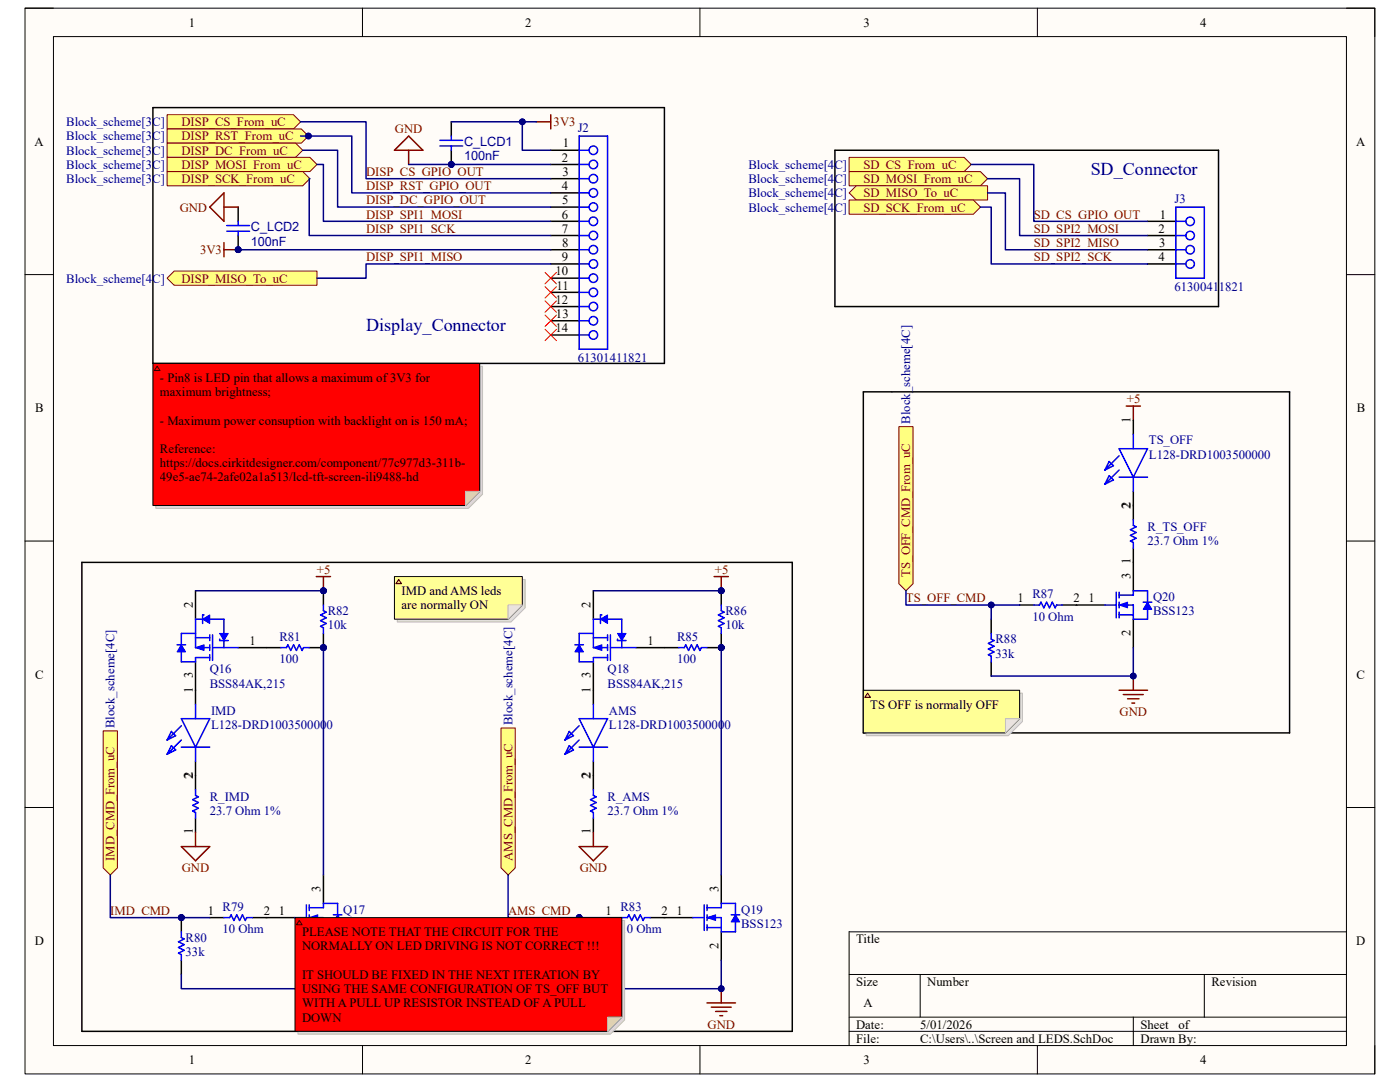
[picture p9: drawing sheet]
<svg xmlns="http://www.w3.org/2000/svg" width="279mm" height="216mm" viewBox="0 0 279 216" stroke-linecap="round" stroke-linejoin="round" font-family="sans-serif">
<path d="M5 1.6h269.4v212.7h-269.4z" fill-rule="evenodd" fill="#fffcf8"/>
<path d="M5 1.6h269.4v212.7h-269.4z" fill="none" stroke="#000" stroke-width=".2"/>
<path d="M10.7 7.3h258v201.3h-258z" fill-rule="evenodd" fill="#fffcf8"/>
<g fill="none" stroke="#000" stroke-width=".2">
<path d="M5 1.6h5.7M10.7 7.3h258v201.3h-258zM72.3 1.6v5.7M139.7 1.6v5.7M207 1.6v5.7M268.7 1.6h5.7v5.7M5 54.8h5.7M268.7 54.8h5.7M5 108h5.7M268.7 108h5.7M5 161.1h5.7M268.7 161.1h5.7"/>
<path d="M169.5 194.4h99.2M183.6 194.4v8.6M240.3 194.4v8.6M268.7 185.9h-99.2v22.7M72.3 208.6v5.7M139.7 208.6v5.7M169.5 203h99.2M169.5 205.8h99.2M207 208.6v5.7M226.2 203v5.6M274.4 208.6v5.7"/>
</g>
<path d="M64.5 174.6v5.7M53.2 183.1h5.7M64.5 185.9v5.7" fill="none" stroke="#000" stroke-width=".3"/>
<path d="M58.9 183.1h2.2M61.1 180.6v5.1M61.7 181.1h2.8M61.7 183.1h2.8v2.8M61.7 185.1h2.8M61.7 180.6v1.1M61.7 182.5v1.2M61.7 184.5v1.2" fill="none" stroke="#00f" stroke-width=".3"/>
<path d="M61.7 183.1l1.7-.6v1.2z" fill="#00f"/>
<path d="M61.7 183.1l1.7-.6v1.2z" fill="none" stroke="#00f" stroke-width=".2"/>
<path d="M64.5 181.1v-.8h2.9v2.2M67.4 184v1.9h-2.9" fill="none" stroke="#00f" stroke-width=".3"/>
<path d="M67.4 182.5l.8 1.5h-1.7z" fill="#00f"/>
<path d="M67.4 182.5l.8 1.5h-1.7z" fill="none" stroke="#00f" stroke-width=".2"/>
<path d="M66.5 182.5h1.7" fill="none" stroke="#00f" stroke-width=".3"/>
<circle cx="36.2" cy="183.1" r=".57" fill="#000080"/>
<circle cx="36.2" cy="183.1" r=".57" fill="none" stroke="#000080" stroke-width=".2"/>
<path d="M36.2 183.1v2.8" fill="none" stroke="#000" stroke-width=".3"/>
<circle cx="36.2" cy="183.1" r=".57" fill="#000080"/>
<circle cx="36.2" cy="183.1" r=".57" fill="none" stroke="#000080" stroke-width=".2"/>
<path d="M36.2 191.6v2.8" fill="none" stroke="#000" stroke-width=".3"/>
<path d="M36.2 185.9v1.2l.6 .3-1.2 .5 1.2 .6-1.2 .6 1.2 .5-1.2 .6 .6 .3v1.1" fill="none" stroke="#00f" stroke-width=".3"/>
<path d="M64.5 197.3v2.8M61.7 200.1h5.7M62.6 201h3.9M63.4 201.8h2.3M64.3 202.7h.5" fill="none" stroke="#800000" stroke-width=".3"/>
<circle cx="64.5" cy="197.3" r=".57" fill="#000080"/>
<circle cx="64.5" cy="197.3" r=".57" fill="none" stroke="#000080" stroke-width=".2"/>
<circle cx="64.5" cy="129.2" r=".57" fill="#000080"/>
<circle cx="64.5" cy="129.2" r=".57" fill="none" stroke="#000080" stroke-width=".2"/>
<path d="M61.7 129.2h2.8" fill="none" stroke="#000" stroke-width=".3"/>
<circle cx="64.5" cy="129.2" r=".57" fill="#000080"/>
<circle cx="64.5" cy="129.2" r=".57" fill="none" stroke="#000080" stroke-width=".2"/>
<path d="M53.2 129.2h2.8" fill="none" stroke="#000" stroke-width=".3"/>
<path d="M56 129.2h1.2l.3-.5 .5 1.1 .6-1.1 .6 1.1 .5-1.1 .6 1.1 .3-.6h1.1" fill="none" stroke="#00f" stroke-width=".3"/>
<circle cx="64.5" cy="117.9" r=".57" fill="#000080"/>
<circle cx="64.5" cy="117.9" r=".57" fill="none" stroke="#000080" stroke-width=".2"/>
<circle cx="64.5" cy="129.2" r=".57" fill="#000080"/>
<circle cx="64.5" cy="129.2" r=".57" fill="none" stroke="#000080" stroke-width=".2"/>
<path d="M64.5 117.9v2.8" fill="none" stroke="#000" stroke-width=".3"/>
<circle cx="64.5" cy="117.9" r=".57" fill="#000080"/>
<circle cx="64.5" cy="117.9" r=".57" fill="none" stroke="#000080" stroke-width=".2"/>
<path d="M64.5 126.4v2.8" fill="none" stroke="#000" stroke-width=".3"/>
<circle cx="64.5" cy="129.2" r=".57" fill="#000080"/>
<circle cx="64.5" cy="129.2" r=".57" fill="none" stroke="#000080" stroke-width=".2"/>
<path d="M64.5 120.7v1.2l.6 .2-1.1 .6 1.1 .6-1.1 .5 1.1 .6-1.1 .6 .5 .3v1.1" fill="none" stroke="#00f" stroke-width=".3"/>
<path d="M63.1 115.1h2.9M64.5 115.1v2.8" fill="none" stroke="#800000" stroke-width=".3"/>
<circle cx="64.5" cy="117.9" r=".57" fill="#000080"/>
<circle cx="64.5" cy="117.9" r=".57" fill="none" stroke="#000080" stroke-width=".2"/>
<path d="M39 117.9v5.7M39 132.1v5.6M47.5 129.2h5.7" fill="none" stroke="#000" stroke-width=".3"/>
<path d="M43.8 126.4h1.7l-.8 1.4z" fill="#00f"/>
<path d="M43.8 126.4h1.7l-.8 1.4z" fill="none" stroke="#00f" stroke-width=".2"/>
<path d="M43.8 127.5v.3h1.7" fill="none" stroke="#00f" stroke-width=".3"/>
<path d="M40.4 123.6l1.5-.9v1.7z" fill="#00f"/>
<path d="M40.4 123.6l1.5-.9v1.7z" fill="none" stroke="#00f" stroke-width=".2"/>
<path d="M36.2 128.7v-2.3h2.8v2.8h2.9M36.2 130.1v2h2.8v-.9h2.9M39 127.2h2.9M40.7 122.7h-.3v1.7M41.9 126.7v1.1M41.9 128.7v1.1M41.9 130.6v1.2M42.4 129.2h5.1M42.4 126.7v5.1" fill="none" stroke="#00f" stroke-width=".3"/>
<path d="M36.2 128.7l.8 1.4h-1.7z" fill="#00f"/>
<path d="M36.2 128.7l.8 1.4h-1.7z" fill="none" stroke="#00f" stroke-width=".2"/>
<path d="M35.3 128.7h1.7" fill="none" stroke="#00f" stroke-width=".3"/>
<path d="M39 129.2l1.7-.5v1.1z" fill="#00f"/>
<path d="M39 129.2l1.7-.5v1.1z" fill="none" stroke="#00f" stroke-width=".2"/>
<g fill="none" stroke="#00f" stroke-width=".3">
<path d="M115.6 32.8h2M115.6 30h2M115.6 38.5h2M115.6 35.7h2M115.6 27.1h5.7v42.6h-5.7zM115.6 44.2h2M115.6 41.3h2M115.6 49.8h2M115.6 47h2M115.6 55.5h2M115.6 52.7h2M115.6 58.3h2"/>
<path d="M115.6 61.2h2M115.6 66.8h2M115.6 64h2M40.4 123.6h-1.4v2.8M41.9 123.6h2.8v2.8M44.7 127.8v1.4M34.2 148.8l.9 .8-1.7 .9zM34.2 146l.9 .8-1.7 .9zM36.2 143.4h5.7l-2.9 5.7zM36.2 149.1h5.7M36.2 147.7l-2.8 2.8M36.2 144.8l-2.8 2.9"/>
<path d="M39 140.6v2.8M39 149.1v2.8M39 157.6v1.1l.6 .3-1.1 .6 1.1 .5-1.1 .6 1.1 .6-1.1 .5 .5 .3v1.2M138.3 183.1h2.2M140.5 180.6v5.1M141.1 181.1h2.8M141.1 183.1h2.8v2.8M141.1 185.1h2.8M141.1 180.6v1.1M141.1 182.5v1.2M141.1 184.5v1.2"/>
<circle cx="118.4" cy="38.5" r=".85"/>
<circle cx="118.4" cy="32.8" r=".85"/>
<circle cx="118.4" cy="30" r=".85"/>
<circle cx="118.4" cy="35.7" r=".85"/>
<circle cx="118.4" cy="47" r=".85"/>
<circle cx="118.4" cy="44.2" r=".85"/>
<circle cx="118.4" cy="41.3" r=".85"/>
<circle cx="118.4" cy="58.3" r=".85"/>
<circle cx="118.4" cy="52.7" r=".85"/>
<circle cx="118.4" cy="49.8" r=".85"/>
<circle cx="118.4" cy="55.5" r=".85"/>
<circle cx="118.4" cy="61.2" r=".85"/>
<circle cx="118.4" cy="66.8" r=".85"/>
<circle cx="118.4" cy="64" r=".85"/>
</g>
<g fill="none" stroke="#000" stroke-width=".3">
<path d="M30.5 21.5h102.1v51h-102.1zM109.9 32.8h5.7M109.9 30h5.7M109.9 35.7h5.7M109.9 38.5h5.7M109.9 41.3h5.7M109.9 44.2h5.7M109.9 47h5.7M109.9 49.8h5.7M109.9 52.7h5.7M109.9 55.5h5.7M109.9 58.3h5.7"/>
<path d="M109.9 61.2h5.7M109.9 64h5.7M109.9 66.8h5.7M39 137.7v2.9M39 151.9v5.7M39 163.3v2.8M143.9 174.6v5.7M132.6 183.1h5.7M143.9 185.9v5.7"/>
</g>
<path d="M107.1 24.3h2.8M109.9 22.9v2.8M36.2 168.9h5.7l-2.9 2.9zM39 166.1v2.8" fill="none" stroke="#800000" stroke-width=".3"/>
<path d="M141.1 183.1l1.7-.6v1.2z" fill="#00f"/>
<path d="M141.1 183.1l1.7-.6v1.2z" fill="none" stroke="#00f" stroke-width=".2"/>
<path d="M143.9 181.1v-.8h2.9v2.2M146.8 184v1.9h-2.9" fill="none" stroke="#00f" stroke-width=".3"/>
<path d="M146.8 182.5l.8 1.5h-1.7z" fill="#00f"/>
<path d="M146.8 182.5l.8 1.5h-1.7z" fill="none" stroke="#00f" stroke-width=".2"/>
<path d="M145.9 182.5h1.7" fill="none" stroke="#00f" stroke-width=".3"/>
<circle cx="115.6" cy="183.1" r=".57" fill="#000080"/>
<circle cx="115.6" cy="183.1" r=".57" fill="none" stroke="#000080" stroke-width=".2"/>
<path d="M115.6 183.1v2.8" fill="none" stroke="#000" stroke-width=".3"/>
<circle cx="115.6" cy="183.1" r=".57" fill="#000080"/>
<circle cx="115.6" cy="183.1" r=".57" fill="none" stroke="#000080" stroke-width=".2"/>
<path d="M115.6 191.6v2.8" fill="none" stroke="#000" stroke-width=".3"/>
<path d="M115.6 185.9v1.2l.6 .3-1.2 .5 1.2 .6-1.2 .6 1.2 .5-1.2 .6 .6 .3v1.1" fill="none" stroke="#00f" stroke-width=".3"/>
<path d="M143.9 197.3v2.8M141.1 200.1h5.7M142 201h3.9M142.8 201.8h2.3M143.7 202.7h.5" fill="none" stroke="#800000" stroke-width=".3"/>
<circle cx="143.9" cy="197.3" r=".57" fill="#000080"/>
<circle cx="143.9" cy="197.3" r=".57" fill="none" stroke="#000080" stroke-width=".2"/>
<circle cx="143.9" cy="129.2" r=".57" fill="#000080"/>
<circle cx="143.9" cy="129.2" r=".57" fill="none" stroke="#000080" stroke-width=".2"/>
<path d="M141.1 129.2h2.8" fill="none" stroke="#000" stroke-width=".3"/>
<circle cx="143.9" cy="129.2" r=".57" fill="#000080"/>
<circle cx="143.9" cy="129.2" r=".57" fill="none" stroke="#000080" stroke-width=".2"/>
<path d="M132.6 129.2h2.8" fill="none" stroke="#000" stroke-width=".3"/>
<path d="M135.4 129.2h1.2l.2-.5 .6 1.1 .6-1.1 .6 1.1 .5-1.1 .6 1.1 .3-.6h1.1" fill="none" stroke="#00f" stroke-width=".3"/>
<circle cx="143.9" cy="117.9" r=".57" fill="#000080"/>
<circle cx="143.9" cy="117.9" r=".57" fill="none" stroke="#000080" stroke-width=".2"/>
<circle cx="143.9" cy="129.2" r=".57" fill="#000080"/>
<circle cx="143.9" cy="129.2" r=".57" fill="none" stroke="#000080" stroke-width=".2"/>
<path d="M143.9 117.9v2.8" fill="none" stroke="#000" stroke-width=".3"/>
<circle cx="143.9" cy="117.9" r=".57" fill="#000080"/>
<circle cx="143.9" cy="117.9" r=".57" fill="none" stroke="#000080" stroke-width=".2"/>
<path d="M143.9 126.4v2.8" fill="none" stroke="#000" stroke-width=".3"/>
<circle cx="143.9" cy="129.2" r=".57" fill="#000080"/>
<circle cx="143.9" cy="129.2" r=".57" fill="none" stroke="#000080" stroke-width=".2"/>
<path d="M143.9 120.7v1.2l.6 .2-1.1 .6 1.1 .6-1.1 .5 1.1 .6-1.1 .6 .5 .3v1.1" fill="none" stroke="#00f" stroke-width=".3"/>
<path d="M142.5 115.1h2.9M143.9 115.1v2.8" fill="none" stroke="#800000" stroke-width=".3"/>
<circle cx="143.9" cy="117.9" r=".57" fill="#000080"/>
<circle cx="143.9" cy="117.9" r=".57" fill="none" stroke="#000080" stroke-width=".2"/>
<path d="M118.4 117.9v5.7M118.4 132.1v5.6M126.9 129.2h5.7" fill="none" stroke="#000" stroke-width=".3"/>
<path d="M123.2 126.4h1.7l-.8 1.4z" fill="#00f"/>
<path d="M123.2 126.4h1.7l-.8 1.4z" fill="none" stroke="#00f" stroke-width=".2"/>
<path d="M123.2 127.5v.3h1.7" fill="none" stroke="#00f" stroke-width=".3"/>
<path d="M119.8 123.6l1.5-.9v1.7z" fill="#00f"/>
<path d="M119.8 123.6l1.5-.9v1.7z" fill="none" stroke="#00f" stroke-width=".2"/>
<path d="M115.6 128.7v-2.3h2.8v2.8h2.9M115.6 130.1v2h2.8v-.9h2.9M118.4 127.2h2.9M120.1 122.7h-.3v1.7M121.3 126.7v1.1M121.3 128.7v1.1M121.3 130.6v1.2M121.8 129.2h5.1M121.8 126.7v5.1" fill="none" stroke="#00f" stroke-width=".3"/>
<path d="M115.6 128.7l.8 1.4h-1.7z" fill="#00f"/>
<path d="M115.6 128.7l.8 1.4h-1.7z" fill="none" stroke="#00f" stroke-width=".2"/>
<path d="M114.7 128.7h1.7" fill="none" stroke="#00f" stroke-width=".3"/>
<path d="M118.4 129.2l1.7-.5v1.1z" fill="#00f"/>
<path d="M118.4 129.2l1.7-.5v1.1z" fill="none" stroke="#00f" stroke-width=".2"/>
<g fill="none" stroke="#00f" stroke-width=".3">
<path d="M222.8 118.2v5.1M223.3 118.7h2.9M223.3 118.2v1.1M119.8 123.6h-1.4v2.8M121.3 123.6h2.8v2.8M124.1 127.8v1.4M220.5 120.7h2.3M223.3 120.7h2.9v2.9M223.3 122.7h2.9M223.3 120.2v1.1M223.3 122.1v1.2M113.6 148.8l.8 .8-1.7 .9z"/>
<path d="M113.6 146l.8 .8-1.7 .9zM115.6 143.4h5.7l-2.9 5.7zM115.6 149.1h5.7M115.6 147.7l-2.9 2.8M115.6 144.8l-2.9 2.9M118.4 140.6v2.8M118.4 149.1v2.8M118.4 157.6v1.1l.6 .3-1.1 .6 1.1 .5-1.1 .6 1.1 .6-1.1 .5 .5 .3v1.2"/>
</g>
<path d="M226.2 112.2v5.7M118.4 137.7v2.9M214.8 120.7h5.7M226.2 123.6v5.6M118.4 151.9v5.7M118.4 163.3v2.8" fill="none" stroke="#000" stroke-width=".3"/>
<path d="M115.6 168.9h5.7l-2.9 2.9zM118.4 166.1v2.8" fill="none" stroke="#800000" stroke-width=".3"/>
<path d="M223.3 120.7l1.7-.5v1.1z" fill="#00f"/>
<path d="M223.3 120.7l1.7-.5v1.1z" fill="none" stroke="#00f" stroke-width=".2"/>
<path d="M226.2 118.7v-.8h2.8v2.3M229 121.6v2h-2.8" fill="none" stroke="#00f" stroke-width=".3"/>
<path d="M229 120.2l.9 1.4h-1.7z" fill="#00f"/>
<path d="M229 120.2l.9 1.4h-1.7z" fill="none" stroke="#00f" stroke-width=".2"/>
<path d="M197.8 126.4v1.1l.6 .3-1.1 .6 1.1 .5-1.1 .6 1.1 .6-1.1 .6 .5 .2v1.2M228.2 120.2h1.7" fill="none" stroke="#00f" stroke-width=".3"/>
<path d="M197.8 123.6v2.8M197.8 132.1v2.8" fill="none" stroke="#000" stroke-width=".3"/>
<path d="M223.3 137.7h5.7M224.2 138.6h4M225 139.4h2.3M226.2 134.9v2.8M225.9 140.3h.6" fill="none" stroke="#800000" stroke-width=".3"/>
<circle cx="226.2" cy="134.9" r=".57" fill="#000080"/>
<circle cx="226.2" cy="134.9" r=".57" fill="none" stroke="#000080" stroke-width=".2"/>
<path d="M44.7 48.4v2.8M44.7 49.8h2.8M224.8 81h2.8M226.2 81v2.9" fill="none" stroke="#800000" stroke-width=".3"/>
<path d="M226.2 83.9v2.8M226.2 98v5.7M226.2 109.4v2.8" fill="none" stroke="#000" stroke-width=".3"/>
<path d="M221.4 94.9l.8 .9-1.7 .8zM221.4 92.1l.8 .8-1.7 .9zM223.3 89.5h5.7l-2.8 5.7zM223.3 95.2h5.7M223.3 93.8l-2.8 2.8M223.3 91l-2.8 2.8M226.2 86.7v2.8M226.2 95.2v2.8M226.2 103.7v1.1l.5 .3-1.1 .6 1.1 .6-1.1 .5 1.1 .6-1.1 .6 .6 .2v1.2" fill="none" stroke="#00f" stroke-width=".3"/>
<circle cx="47.5" cy="49.8" r=".57" fill="#000080"/>
<circle cx="47.5" cy="49.8" r=".57" fill="none" stroke="#000080" stroke-width=".2"/>
<path d="M108.8 54.4l2.2 2.2M108.8 57.2l2.2 2.3M111 54.4l-2.2 2.2M111 57.2l-2.2 2.3M108.8 60l2.2 2.3M108.8 62.9l2.2 2.2M108.8 65.7l2.2 2.3M111 60l-2.2 2.3M111 62.9l-2.2 2.2M111 65.7l-2.2 2.3" fill="none" stroke="#f00" stroke-width=".2"/>
<g fill="none" stroke="#000" stroke-width=".3">
<path d="M166.6 30h76.6v31.2h-76.6zM229 47h5.7M229 44.2h5.7M229 49.8h5.7M229 52.7h5.7M172.3 78.2h85.1v68h-85.1zM16.3 112.2h141.8v93.6h-141.8zM203.5 120.7h2.8M212 120.7h2.8M41.9 183.1h2.8M50.4 183.1h2.8M121.3 183.1h2.8"/>
<path d="M129.8 183.1h2.8"/>
</g>
<g fill="none" stroke="#00f" stroke-width=".3">
<path d="M234.7 47h2M234.7 44.2h2M234.7 52.7h2M234.7 49.8h2M234.7 41.3h5.6v14.2h-5.6zM206.3 120.7h1.2l.2-.5 .6 1.1 .6-1.1 .5 1.1 .6-1.1 .6 1.1 .3-.6h1.1M44.7 183.1h1.1l.3-.6 .6 1.2 .5-1.2 .6 1.2 .6-1.2 .5 1.2 .3-.6h1.2M124.1 183.1h1.1l.3-.6 .6 1.2 .5-1.2 .6 1.2 .6-1.2 .5 1.2 .3-.6h1.2"/>
<circle cx="237.5" cy="47" r=".85"/>
<circle cx="237.5" cy="52.7" r=".85"/>
<circle cx="237.5" cy="49.8" r=".85"/>
<circle cx="237.5" cy="44.2" r=".85"/>
</g>
<path d="M33.4 22.9h25.2l1.4 1.4-1.4 1.4h-25.2z" fill-rule="evenodd" fill="#ffff80"/>
<path d="M33.4 22.9h25.2l1.4 1.4-1.4 1.4h-25.2z" fill="none" stroke="#800000" stroke-width=".2"/>
<path d="M33.4 25.7h26.7l1.5 1.4-1.5 1.5h-26.7z" fill-rule="evenodd" fill="#ffff80"/>
<path d="M33.4 25.7h26.7l1.5 1.4-1.5 1.5h-26.7z" fill="none" stroke="#800000" stroke-width=".2"/>
<circle cx="61.6" cy="27.1" r=".57" fill="#000080"/>
<circle cx="61.6" cy="27.1" r=".57" fill="none" stroke="#000080" stroke-width=".2"/>
<path d="M33.4 28.6h25.6l1.4 1.4-1.4 1.4h-25.6z" fill-rule="evenodd" fill="#ffff80"/>
<path d="M33.4 28.6h25.6l1.4 1.4-1.4 1.4h-25.6z" fill="none" stroke="#800000" stroke-width=".2"/>
<path d="M33.4 31.4h28.4l1.5 1.4-1.5 1.4h-28.4z" fill-rule="evenodd" fill="#ffff80"/>
<path d="M33.4 31.4h28.4l1.5 1.4-1.5 1.4h-28.4z" fill="none" stroke="#800000" stroke-width=".2"/>
<path d="M33.4 34.2h27l1.4 1.5-1.4 1.4h-27z" fill-rule="evenodd" fill="#ffff80"/>
<path d="M33.4 34.2h27l1.4 1.5-1.4 1.4h-27z" fill="none" stroke="#800000" stroke-width=".2"/>
<path d="M33.4 55.5l1.4-1.4h28.5v2.8h-28.5z" fill-rule="evenodd" fill="#ffff80"/>
<path d="M33.4 55.5l1.4-1.4h28.5v2.8h-28.5z" fill="none" stroke="#800000" stroke-width=".2"/>
<path d="M169.5 31.4h22.9l1.4 1.4-1.4 1.4h-22.9z" fill-rule="evenodd" fill="#ffff80"/>
<path d="M169.5 31.4h22.9l1.4 1.4-1.4 1.4h-22.9z" fill="none" stroke="#800000" stroke-width=".2"/>
<path d="M169.5 34.2h26.2l1.4 1.5-1.4 1.4h-26.2z" fill-rule="evenodd" fill="#ffff80"/>
<path d="M169.5 34.2h26.2l1.4 1.5-1.4 1.4h-26.2z" fill="none" stroke="#800000" stroke-width=".2"/>
<path d="M169.5 38.5l1.4-1.4h26.2v2.8h-26.2z" fill-rule="evenodd" fill="#ffff80"/>
<path d="M169.5 38.5l1.4-1.4h26.2v2.8h-26.2z" fill="none" stroke="#800000" stroke-width=".2"/>
<path d="M169.5 39.9h24.8l1.4 1.4-1.4 1.4h-24.8z" fill-rule="evenodd" fill="#ffff80"/>
<path d="M169.5 39.9h24.8l1.4 1.4-1.4 1.4h-24.8z" fill="none" stroke="#800000" stroke-width=".2"/>
<path d="M20.6 145.8h2.8v27.4l-1.4 1.4-1.4-1.4z" fill-rule="evenodd" fill="#ffff80"/>
<path d="M20.6 145.8h2.8v27.4l-1.4 1.4-1.4-1.4z" fill="none" stroke="#800000" stroke-width=".2"/>
<path d="M100 145.3h2.8v27.9l-1.4 1.4-1.4-1.4z" fill-rule="evenodd" fill="#ffff80"/>
<path d="M100 145.3h2.8v27.9l-1.4 1.4-1.4-1.4z" fill="none" stroke="#800000" stroke-width=".2"/>
<path d="M179.4 85.1h2.8v31.4l-1.4 1.4-1.4-1.4z" fill-rule="evenodd" fill="#ffff80"/>
<path d="M179.4 85.1h2.8v31.4l-1.4 1.4-1.4-1.4z" fill="none" stroke="#800000" stroke-width=".2"/>
<circle cx="90.1" cy="32.8" r=".57" fill="#000080"/>
<circle cx="90.1" cy="32.8" r=".57" fill="none" stroke="#000080" stroke-width=".2"/>
<path d="M90.1 24.3v2.8M90.1 30v2.8" fill="none" stroke="#000" stroke-width=".3"/>
<circle cx="90.1" cy="32.8" r=".57" fill="#000080"/>
<circle cx="90.1" cy="32.8" r=".57" fill="none" stroke="#000080" stroke-width=".2"/>
<path d="M87.8 29.1h4.5M87.8 28h4.5M90.1 27.1v.9M90.1 29.1v.9" fill="none" stroke="#00f" stroke-width=".3"/>
<path d="M78.7 30l2.9-2.9 2.8 2.9zM81.6 30v2.8" fill="none" stroke="#800000" stroke-width=".3"/>
<circle cx="47.5" cy="49.8" r=".57" fill="#000080"/>
<circle cx="47.5" cy="49.8" r=".57" fill="none" stroke="#000080" stroke-width=".2"/>
<path d="M47.5 47v2.8" fill="none" stroke="#000" stroke-width=".3"/>
<circle cx="47.5" cy="49.8" r=".57" fill="#000080"/>
<circle cx="47.5" cy="49.8" r=".57" fill="none" stroke="#000080" stroke-width=".2"/>
<path d="M47.5 41.3v2.9" fill="none" stroke="#000" stroke-width=".3"/>
<path d="M45.3 45h4.5M45.3 46.1h4.5M47.5 44.2v.8M47.5 46.1v.9" fill="none" stroke="#00f" stroke-width=".3"/>
<path d="M41.9 41.3l2.8-2.8v5.7zM44.7 41.3h2.8" fill="none" stroke="#800000" stroke-width=".3"/>
<path d="M64.5 191.6v5.7h-28.3v-2.9" fill="none" stroke="#000080" stroke-width=".3"/>
<circle cx="64.5" cy="197.3" r=".57" fill="#000080"/>
<circle cx="64.5" cy="197.3" r=".57" fill="none" stroke="#000080" stroke-width=".2"/>
<path d="M81.6 32.8h28.3" fill="none" stroke="#000080" stroke-width=".3"/>
<circle cx="90.1" cy="32.8" r=".57" fill="#000080"/>
<circle cx="90.1" cy="32.8" r=".57" fill="none" stroke="#000080" stroke-width=".2"/>
<path d="M39 117.9h25.5" fill="none" stroke="#000080" stroke-width=".3"/>
<circle cx="64.5" cy="117.9" r=".57" fill="#000080"/>
<circle cx="64.5" cy="117.9" r=".57" fill="none" stroke="#000080" stroke-width=".2"/>
<path d="M143.9 191.6v5.7h-28.3v-2.9" fill="none" stroke="#000080" stroke-width=".3"/>
<circle cx="143.9" cy="197.3" r=".57" fill="#000080"/>
<circle cx="143.9" cy="197.3" r=".57" fill="none" stroke="#000080" stroke-width=".2"/>
<path d="M118.4 117.9h25.5" fill="none" stroke="#000080" stroke-width=".3"/>
<circle cx="143.9" cy="117.9" r=".57" fill="#000080"/>
<circle cx="143.9" cy="117.9" r=".57" fill="none" stroke="#000080" stroke-width=".2"/>
<path d="M226.2 129.2v5.7h-28.4" fill="none" stroke="#000080" stroke-width=".3"/>
<circle cx="226.2" cy="134.9" r=".57" fill="#000080"/>
<circle cx="226.2" cy="134.9" r=".57" fill="none" stroke="#000080" stroke-width=".2"/>
<path d="M64.5 129.2v45.4" fill="none" stroke="#000080" stroke-width=".3"/>
<circle cx="64.5" cy="129.2" r=".57" fill="#000080"/>
<circle cx="64.5" cy="129.2" r=".57" fill="none" stroke="#000080" stroke-width=".2"/>
<path d="M143.9 129.2v45.4" fill="none" stroke="#000080" stroke-width=".3"/>
<circle cx="143.9" cy="129.2" r=".57" fill="#000080"/>
<circle cx="143.9" cy="129.2" r=".57" fill="none" stroke="#000080" stroke-width=".2"/>
<path d="M197.8 120.7v2.9" fill="none" stroke="#000080" stroke-width=".3"/>
<circle cx="197.8" cy="120.7" r=".57" fill="#000080"/>
<circle cx="197.8" cy="120.7" r=".57" fill="none" stroke="#000080" stroke-width=".2"/>
<path d="M36.2 183.1h5.7" fill="none" stroke="#000080" stroke-width=".3"/>
<circle cx="36.2" cy="183.1" r=".57" fill="#000080"/>
<circle cx="36.2" cy="183.1" r=".57" fill="none" stroke="#000080" stroke-width=".2"/>
<path d="M115.6 183.1h5.7" fill="none" stroke="#000080" stroke-width=".3"/>
<circle cx="115.6" cy="183.1" r=".57" fill="#000080"/>
<circle cx="115.6" cy="183.1" r=".57" fill="none" stroke="#000080" stroke-width=".2"/>
<path d="M60 24.3h13.1v11.4h36.8M60 27.1h10.2v11.4h39.7" fill="none" stroke="#000080" stroke-width=".3"/>
<circle cx="61.6" cy="27.1" r=".57" fill="#000080"/>
<circle cx="61.6" cy="27.1" r=".57" fill="none" stroke="#000080" stroke-width=".2"/>
<path d="M60.4 30h7v11.3h42.5M61.8 35.7h-.1v11.3h48.2M63.3 32.8h1.2v11.4h45.4M193.8 32.8h12.5v11.4h22.7M197.1 35.7h6.4v11.3h25.5M197.1 38.5h3.5v11.3h28.4M109.9 52.7h-36.8v2.8h-9.8M195.7 41.3h2.1v11.4h31.2M22 174.6v8.5h14.2" fill="none" stroke="#000080" stroke-width=".3"/>
<circle cx="36.2" cy="183.1" r=".57" fill="#000080"/>
<circle cx="36.2" cy="183.1" r=".57" fill="none" stroke="#000080" stroke-width=".2"/>
<path d="M101.4 174.6v8.5h14.2" fill="none" stroke="#000080" stroke-width=".3"/>
<circle cx="115.6" cy="183.1" r=".57" fill="#000080"/>
<circle cx="115.6" cy="183.1" r=".57" fill="none" stroke="#000080" stroke-width=".2"/>
<path d="M180.8 117.9v2.8h22.7" fill="none" stroke="#000080" stroke-width=".3"/>
<circle cx="197.8" cy="120.7" r=".57" fill="#000080"/>
<circle cx="197.8" cy="120.7" r=".57" fill="none" stroke="#000080" stroke-width=".2"/>
<path d="M90.1 24.3h17" fill="none" stroke="#000080" stroke-width=".3"/>
<circle cx="104.2" cy="24.3" r=".57" fill="#000080"/>
<circle cx="104.2" cy="24.3" r=".57" fill="none" stroke="#000080" stroke-width=".2"/>
<path d="M104.2 24.3v5.7h5.7" fill="none" stroke="#000080" stroke-width=".3"/>
<circle cx="104.2" cy="24.3" r=".57" fill="#000080"/>
<circle cx="104.2" cy="24.3" r=".57" fill="none" stroke="#000080" stroke-width=".2"/>
<path d="M47.5 49.8h62.4" fill="none" stroke="#000080" stroke-width=".3"/>
<circle cx="47.5" cy="49.8" r=".57" fill="#000080"/>
<circle cx="47.5" cy="49.8" r=".57" fill="none" stroke="#000080" stroke-width=".2"/>
<path d="M79.3 115.6h25.5v5.7l-2.8 2.8h-22.7z" fill-rule="evenodd" fill="#e0ddd7"/>
<path d="M79.3 115.6h25.5v5.7l-2.8 2.8h-22.7z" fill="none" stroke="#bfbdba" stroke-width=".2"/>
<path d="M78.7 115.1h25.5v5.6l-2.8 2.9h-22.7z" fill-rule="evenodd" fill="#ffff96"/>
<path d="M78.7 115.1h25.5v5.6l-2.8 2.9h-22.7z" fill="none" stroke="#000" stroke-width=".2"/>
<path d="M101.4 120.7h2.8l-2.8 2.9z" fill="#f2f0d8"/>
<path d="M101.4 120.7h2.8l-2.8 2.9z" fill="none" stroke="#bfbdba" stroke-width=".2"/>
<path d="M79.6 115.6l.5 .9h-1.1z" fill="#ffcc78"/>
<path d="M79.6 115.6l.5 .9h-1.1z" fill="none" stroke="#300" stroke-width=".2"/>
<path d="M172.9 138.3h31.2v5.7l-2.9 2.8h-28.3z" fill-rule="evenodd" fill="#e0ddd7"/>
<path d="M172.9 138.3h31.2v5.7l-2.9 2.8h-28.3z" fill="none" stroke="#bfbdba" stroke-width=".2"/>
<path d="M172.3 137.7h31.2v5.7l-2.9 2.8h-28.3z" fill-rule="evenodd" fill="#ffff96"/>
<path d="M172.3 137.7h31.2v5.7l-2.9 2.8h-28.3z" fill="none" stroke="#000" stroke-width=".2"/>
<path d="M200.6 143.4h2.9l-2.9 2.8z" fill="#f2f0d8"/>
<path d="M200.6 143.4h2.9l-2.9 2.8z" fill="none" stroke="#bfbdba" stroke-width=".2"/>
<path d="M173.1 138.3l.6 .8h-1.1z" fill="#ffcc78"/>
<path d="M173.1 138.3l.6 .8h-1.1z" fill="none" stroke="#300" stroke-width=".2"/>
<path d="M31.1 73.1h65.2v25.5l-2.8 2.8h-62.4z" fill-rule="evenodd" fill="#e0d6d2"/>
<path d="M31.1 73.1h65.2v25.5l-2.8 2.8h-62.4z" fill="none" stroke="#bfbdba" stroke-width=".2"/>
<path d="M30.5 72.5h65.2v25.5l-2.8 2.9h-62.4z" fill-rule="evenodd" fill="#f00"/>
<path d="M30.5 72.5h65.2v25.5l-2.8 2.9h-62.4z" fill="none" stroke="#000" stroke-width=".2"/>
<path d="M92.9 98h2.8l-2.8 2.9z" fill="#f2bdba"/>
<path d="M92.9 98h2.8l-2.8 2.9z" fill="none" stroke="#bfbdba" stroke-width=".2"/>
<path d="M31.4 73.1l.5 .8h-1.1z" fill="#f00"/>
<path d="M31.4 73.1l.5 .8h-1.1z" fill="none" stroke="#300" stroke-width=".2"/>
<path d="M59.4 183.7h65.3v19.8l-2.9 2.9h-62.4z" fill-rule="evenodd" fill="#e0d6d2"/>
<path d="M59.4 183.7h65.3v19.8l-2.9 2.9h-62.4z" fill="none" stroke="#bfbdba" stroke-width=".2"/>
<path d="M58.9 183.1h65.2v19.9l-2.8 2.8h-62.4z" fill-rule="evenodd" fill="#f00"/>
<path d="M58.9 183.1h65.2v19.9l-2.8 2.8h-62.4z" fill="none" stroke="#000" stroke-width=".2"/>
<path d="M121.3 203h2.8l-2.8 2.8z" fill="#f2bdba"/>
<path d="M121.3 203h2.8l-2.8 2.8z" fill="none" stroke="#bfbdba" stroke-width=".2"/>
<path d="M59.7 183.7l.6 .8h-1.1z" fill="#f00"/>
<path d="M59.7 183.7l.6 .8h-1.1z" fill="none" stroke="#300" stroke-width=".2"/>
<g font-size="3.6" fill="#000080">
<text x="217.7" y="34.9">SD_Connector</text>
<text x="73.1" y="66.1">Display_Connector</text>
</g>
<g font-size="2.5">
<text x="37.7" y="5.3">1</text>
<text x="104.8" y="5.3">2</text>
<text x="172.3" y="5.3">3</text>
<text x="239.5" y="5.3">4</text>
<text x="6.9" y="29.1">A</text>
<text x="112.4" y="29.4">1</text>
<text x="270.6" y="29.1">A</text>
<text x="112.1" y="32.3">2</text>
<text x="112.2" y="35.1">3</text>
<text x="112.1" y="37.9">4</text>
<text x="112.2" y="40.8">5</text>
<text x="112.1" y="43.6">6</text>
<text x="112.1" y="46.4">7</text>
<text x="231.2" y="46.4">2</text>
<text x="231.4" y="43.6">1</text>
<text x="112.1" y="52.1">9</text>
<text x="112.2" y="49.3">8</text>
<text x="231.2" y="52.1">4</text>
<text x="231.4" y="49.3">3</text>
<text x="110.8" y="54.9">10</text>
<text x="111.1" y="57.8">11</text>
<text x="110.9" y="60.6">12</text>
<text x="111" y="63.5">13</text>
<text x="110.8" y="66.3">14</text>
<text x="31.9" y="76.2">- Pin8 is LED pin that allows a maximum of 3V3 for</text>
<text x="7" y="82.3">B</text>
<text x="31.9" y="79">maximum brightness;</text>
<text x="270.8" y="82.3">B</text>
<text x="31.9" y="84.7">- Maximum power consuption with backlight on is 150 mA;</text>
<text x="225.6" y="84.4" transform="rotate(-90 225.6 84.4)">1</text>
<text x="31.9" y="90.4">Reference:</text>
<text x="31.9" y="93.2">https://docs.cirkitdesigner.com/component/77c977d3-311b-</text>
<text x="31.9" y="96.1">49e5-ae74-2afe02a1a513/lcd-tft-screen-ili9488-hd</text>
<text x="225.6" y="101.5" transform="rotate(-90 225.6 101.5)">2</text>
<text x="225.6" y="112.6" transform="rotate(-90 225.6 112.6)">1</text>
<text x="80.1" y="118.7">IMD and AMS leds</text>
<text x="225.6" y="115.6" transform="rotate(-90 225.6 115.6)">3</text>
<text x="38.5" y="121.3" transform="rotate(-90 38.5 121.3)">2</text>
<text x="80.1" y="121.6">are normally ON</text>
<text x="117.9" y="121.3" transform="rotate(-90 117.9 121.3)">2</text>
<text x="203.1" y="120.2">1</text>
<text x="214.2" y="120.2">2</text>
<text x="217.3" y="120.2">1</text>
<text x="49.8" y="128.7">1</text>
<text x="129.2" y="128.7">1</text>
<text x="225.6" y="127" transform="rotate(-90 225.6 127)">2</text>
<text x="7" y="135.4">C</text>
<text x="38.5" y="135.4" transform="rotate(-90 38.5 135.4)">3</text>
<text x="117.9" y="135.4" transform="rotate(-90 117.9 135.4)">3</text>
<text x="270.7" y="135.4">C</text>
<text x="38.5" y="138.3" transform="rotate(-90 38.5 138.3)">1</text>
<text x="117.9" y="138.3" transform="rotate(-90 117.9 138.3)">1</text>
<text x="173.7" y="141.4">TS OFF is normally OFF</text>
<text x="38.5" y="155.4" transform="rotate(-90 38.5 155.4)">2</text>
<text x="117.9" y="155.4" transform="rotate(-90 117.9 155.4)">2</text>
<text x="38.5" y="166.5" transform="rotate(-90 38.5 166.5)">1</text>
<text x="117.9" y="166.5" transform="rotate(-90 117.9 166.5)">1</text>
<text x="64" y="178" transform="rotate(-90 64 178)">3</text>
<text x="143.4" y="178" transform="rotate(-90 143.4 178)">3</text>
<text x="41.4" y="182.5">1</text>
<text x="52.6" y="182.5">2</text>
<text x="55.6" y="182.5">1</text>
<text x="120.9" y="182.5">1</text>
<text x="132" y="182.5">2</text>
<text x="135" y="182.5">1</text>
<text x="6.9" y="188.6">D</text>
<text x="60.3" y="186.8">PLEASE NOTE THAT THE CIRCUIT FOR THE</text>
<text x="60.3" y="189.7">NORMALLY ON LED DRIVING IS NOT CORRECT !!!</text>
<text x="64" y="189.4" transform="rotate(-90 64 189.4)">2</text>
<text x="143.4" y="189.4" transform="rotate(-90 143.4 189.4)">2</text>
<text x="170.9" y="188.2">Title</text>
<text x="270.7" y="188.6">D</text>
<text x="60.3" y="195.3">IT SHOULD BE FIXED IN THE NEXT ITERATION BY</text>
<text x="170.9" y="196.7">Size</text>
<text x="185" y="196.7">Number</text>
<text x="241.8" y="196.7">Revision</text>
<text x="60.3" y="198.2">USING THE SAME CONFIGURATION OF TS_OFF BUT</text>
<text x="60.3" y="201">WITH A PULL UP RESISTOR INSTEAD OF A PULL</text>
<text x="60.3" y="203.8">DOWN</text>
<text x="172.3" y="201">A</text>
<text x="170.9" y="205.2">Date:</text>
<text x="170.9" y="208.1">File:</text>
<text x="183.6" y="205.2">5/01/2026</text>
<text x="183.7" y="208.1">C:\Users\..\Screen and LEDS.SchDoc</text>
<text x="227.6" y="205.2">Sheet</text>
<text x="227.6" y="208.1">Drawn By:</text>
<text x="235.2" y="205.2">of</text>
<text x="37.7" y="212.3">1</text>
<text x="104.8" y="212.3">2</text>
<text x="172.3" y="212.3">3</text>
<text x="239.5" y="212.3">4</text>
</g>
<g font-size="2.5" fill="#000080">
<text x="13.2" y="25.2">Block_scheme[3C]</text>
<text x="13.2" y="28">Block_scheme[3C]</text>
<text x="92.6" y="29.2">C_LCD1</text>
<text x="115.3" y="26.3">J2</text>
<text x="13.2" y="30.9">Block_scheme[3C]</text>
<text x="13.2" y="33.7">Block_scheme[3C]</text>
<text x="92.6" y="32">100nF</text>
<text x="149.4" y="33.7">Block_scheme[4C]</text>
<text x="13.2" y="36.5">Block_scheme[3C]</text>
<text x="149.4" y="36.5">Block_scheme[4C]</text>
<text x="149.4" y="39.4">Block_scheme[4C]</text>
<text x="234.4" y="40.5">J3</text>
<text x="50.1" y="46.2">C_LCD2</text>
<text x="149.4" y="42.2">Block_scheme[4C]</text>
<text x="50.1" y="49">100nF</text>
<text x="13.2" y="56.4">Block_scheme[4C]</text>
<text x="234.4" y="58.1">61300411821</text>
<text x="115.3" y="72.3">61301411821</text>
<text x="181.7" y="84.5" transform="rotate(-90 181.7 84.5)">Block_scheme[4C]</text>
<text x="229.3" y="88.7">TS_OFF</text>
<text x="229.3" y="91.5">L128-DRD1003500000</text>
<text x="229" y="106">R_TS_OFF</text>
<text x="229" y="108.8">23.7 Ohm 1%</text>
<text x="206" y="119.3">R87</text>
<text x="230.1" y="119.9">Q20</text>
<text x="65.4" y="125.6">10k</text>
<text x="65.4" y="122.7">R82</text>
<text x="144.8" y="125.6">10k</text>
<text x="144.8" y="122.7">R86</text>
<text x="206" y="123.9">10 Ohm</text>
<text x="230.1" y="122.7">BSS123</text>
<text x="55.8" y="127.8">R81</text>
<text x="135.1" y="127.8">R85</text>
<text x="198.7" y="131.2">33k</text>
<text x="198.7" y="128.4">R88</text>
<text x="41.9" y="134.4">Q16</text>
<text x="41.9" y="137.2">BSS84AK,215</text>
<text x="55.8" y="132.4">100</text>
<text x="121.2" y="134.4">Q18</text>
<text x="121.2" y="137.2">BSS84AK,215</text>
<text x="135.1" y="132.4">100</text>
<text x="42.1" y="142.6">IMD</text>
<text x="121.5" y="142.6">AMS</text>
<text x="22.9" y="145.2" transform="rotate(-90 22.9 145.2)">Block_scheme[4C]</text>
<text x="42.1" y="145.4">L128-DRD1003500000</text>
<text x="102.3" y="144.7" transform="rotate(-90 102.3 144.7)">Block_scheme[4C]</text>
<text x="121.5" y="145.4">L128-DRD1003500000</text>
<text x="41.9" y="159.9">R_IMD</text>
<text x="121.2" y="159.9">R_AMS</text>
<text x="41.9" y="162.7">23.7 Ohm 1%</text>
<text x="121.2" y="162.7">23.7 Ohm 1%</text>
<text x="44.4" y="181.7">R79</text>
<text x="68.5" y="182.3">Q17</text>
<text x="68.5" y="185.1">BSS123</text>
<text x="123.8" y="181.7">R83</text>
<text x="147.9" y="182.3">Q19</text>
<text x="147.9" y="185.1">BSS123</text>
<text x="37" y="190.8">33k</text>
<text x="37" y="188">R80</text>
<text x="44.4" y="186.2">10 Ohm</text>
<text x="116.4" y="190.8">33k</text>
<text x="116.4" y="188">R84</text>
<text x="123.8" y="186.2">10 Ohm</text>
</g>
<g font-size="2.5" fill="#800000">
<text x="36.2" y="25.2">DISP_CS_From_uC</text>
<text x="36.2" y="28">DISP_RST_From_uC</text>
<text x="78.8" y="26.6">GND</text>
<text x="110.5" y="25.2">3V3</text>
<text x="36.2" y="30.9">DISP_DC_From_uC</text>
<text x="36.2" y="33.7">DISP_MOSI_From_uC</text>
<text x="73.1" y="35.1">DISP_CS_GPIO_OUT</text>
<text x="172.3" y="33.7">SD_CS_From_uC</text>
<text x="36.2" y="36.5">DISP_SCK_From_uC</text>
<text x="73.1" y="37.9">DISP_RST_GPIO_OUT</text>
<text x="73.1" y="40.8">DISP_DC_GPIO_OUT</text>
<text x="172.3" y="36.5">SD_MOSI_From_uC</text>
<text x="172.3" y="39.4">SD_MISO_To_uC</text>
<text x="35.9" y="42.2">GND</text>
<text x="73.1" y="43.6">DISP_SPI1_MOSI</text>
<text x="73.1" y="46.4">DISP_SPI1_SCK</text>
<text x="172.3" y="42.2">SD_SCK_From_uC</text>
<text x="206.3" y="46.4">SD_SPI2_MOSI</text>
<text x="206.3" y="43.6">SD_CS_GPIO_OUT</text>
<text x="39.9" y="50.7">3V3</text>
<text x="73.1" y="52.1">DISP_SPI1_MISO</text>
<text x="206.3" y="52.1">SD_SPI2_SCK</text>
<text x="206.3" y="49.3">SD_SPI2_MISO</text>
<text x="36.2" y="56.4">DISP_MISO_To_uC</text>
<text x="224.9" y="80.5">+5</text>
<text x="63.2" y="114.5">+5</text>
<text x="142.7" y="114.5">+5</text>
<text x="181.7" y="115.1" transform="rotate(-90 181.7 115.1)">TS_OFF_CMD_From_uC</text>
<text x="180.8" y="120.2">TS_OFF_CMD</text>
<text x="223.4" y="142.9">GND</text>
<text x="22.9" y="171.7" transform="rotate(-90 22.9 171.7)">IMD_CMD_From_uC</text>
<text x="102.3" y="171.7" transform="rotate(-90 102.3 171.7)">AMS_CMD_From_uC</text>
<text x="36.3" y="174">GND</text>
<text x="115.7" y="174">GND</text>
<text x="22" y="182.5">IMD_CMD</text>
<text x="101.4" y="182.5">AMS_CMD</text>
<text x="61.8" y="205.2">GND</text>
<text x="141.2" y="205.2">GND</text>
</g>
</svg>
